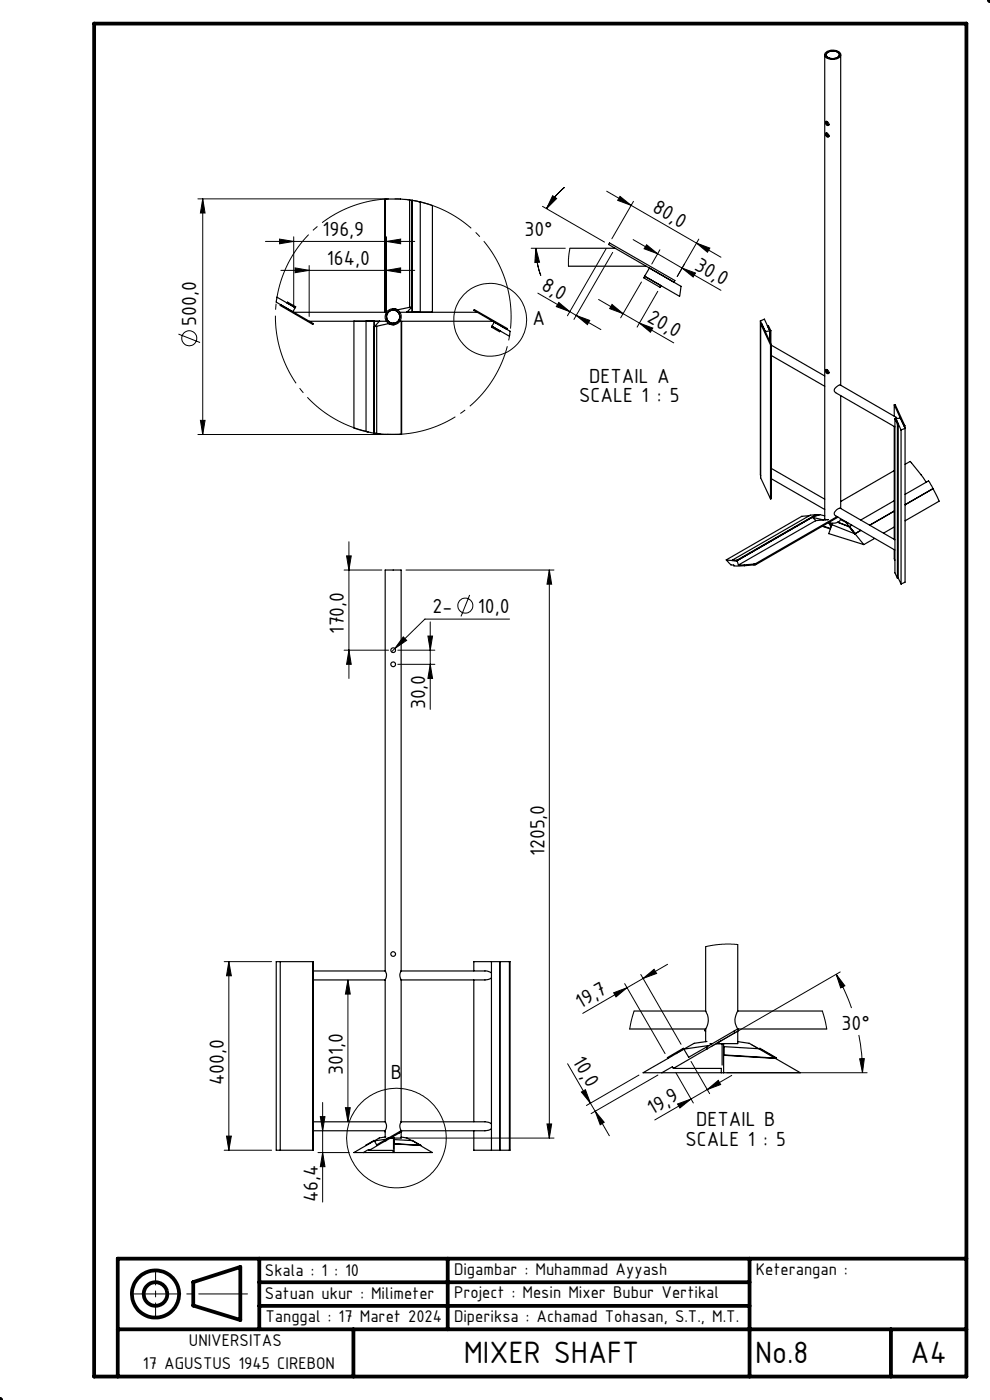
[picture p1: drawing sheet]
<svg xmlns="http://www.w3.org/2000/svg" width="210mm" height="297mm" viewBox="0 0 210 297" stroke-linecap="round" stroke-linejoin="round" font-family="sans-serif">
<g fill="none" stroke="#000" stroke-width=".21">
<path d="M119.7 39.8a16 16 0 0 0-3.8 4.5M42 42.2h40.4M43 42.2l.5 3h-1zM43 42.2v50M56.3 51.2h31.7M59.3 50.7l3 .5-3 .5zM59.6 57.4h28.4M62.3 50.2v15M62.6 56.8l3 .6-3 .5zM65.6 56.3v10.8M82 51.2l3-.5v1zM82 57.4l3-.6v1.1z"/>
<path d="M82 50.2v16.9M112.7 52.7h7.2M113.7 52.7l.7 2.9-.9 .1zM113.7 52.7a17.5 17.5 0 0 0 1 5.8M115.1 43.8l13.1 7.6M117.2 41.5l.9 .6-2.2 2.2zM120.9 52.7l-.3 1.7v2.1M128.6 52.7l-8.2 14.3M128.7 40.6l24.2 14M130 53.5l-8.3 14.3M131.5 41.7l2.4 1.9-2.9-1.1zM134.3 50.8l5.2 3"/>
<path d="M134.4 42.7l-4.6 8M136.1 59.8l-4.4 7.6M137.2 51.9l2.3 1.9-2.9-1zM139.5 53.8l5.2 3.1M140 53l-1.7 3M144.7 56.9l2.8 1-.5 .9zM144.7 56.9l8.2 4.7M147.7 51.6l2.9 1-.5 .9zM148.2 50.7l-4.5 8M37.9 70.9l4.5 1.8M114.1 62.2l6.8 3.9M118.5 64.2l2.4 1.9-2.9-1.1z"/>
<path d="M120.9 66.1l1.3 .8M122.2 66.9l5.3 3M122.2 66.9l2.9 1.1-.5 .9zM127 63.5l15.9 9.2M129.8 64.6l2.4 1.9-2.9-1zM135.6 68.5l2.9 1.1-.5 .9zM139.5 61.8l-4.4 7.6M42 92.2h40.4M42.5 89.2h1l-.5 3zM73.5 117.9h1l-.5 3zM74 114.9v29M73 137.9h9.4"/>
<path d="M73 120.9h8M74 137.9l.5 3h-1zM83.7 137.6l-.7 .7M84.4 137.9h7.9M85.5 135.1l.8 .8-2.6 1.7zM86.1 120.9h31.4M90.8 134.9h1l-.5 3zM91.3 131.9v18.6M99.6 126.2l-1.8 4.6M108.1 131.3h-18l-6.4 6.3M116.5 120.9l.5 3h-1zM116.5 120.9v120.5"/>
<path d="M84.4 140.9h7.9M91.3 140.9l.5 3h-1zM47.6 204h10M48.5 204l.6 3h-1.1zM48.5 204v40M73.8 207.9l.5 3h-1zM73.8 207.9v30.1M130.2 210.6l2.8-1.1-2.3 2zM132.5 208.7l8.6 14.8M133 209.5l-9.4 5.5M134.5 214.5l-.9 3.8M135.9 206.7l8.6 14.8"/>
<path d="M136.4 207.6l-3.4 1.9M136.4 207.6l2.3-2 .6 .9zM141.6 204.6l-5.2 3M156.5 200.4l-3.4-.1-3.4 .5M174.4 214.5l1 3.8M177.4 206.7l1.8 2.4-.9 .5zM177.4 206.7a42.4 42.4 0 0 1 3.2 7.2M178.2 206.2l-27.4 15.8M182.2 219.6a38.2 38.2 0 0 1 .8 8M67.9 236.9h1l-.5 3zM68.4 233.9v21.1M73.3 235h1l-.5 3z"/>
<path d="M116 238.4h1l-.5 3zM120.4 225.7l4.8 8.3M123.3 231.7l.9-.5 1 2.8zM125.2 234l1.1 1.8M126.3 235.8l1.9 2.3-.9 .5zM126.3 235.8l3 5.1M135.5 228.1l-11.1 6.4M139.6 228.1l-14.2 8.2M143.3 227.5l3.8 6.5M143.7 234.2l2.9-1.1-2.4 2zM145.1 222.6l-1.7 1M146.6 225.2l3.9 6.8"/>
<path d="M150 231.1l2.4-1.9 .5 .9zM154.2 227.6h29.7M155.2 228.1l-16.3 9.5M159.3 221.6l4.4 2.5M182.4 224.6h.9l-.3 3zM47.6 244h10M48 241h1.1l-.6 3zM67.5 244.5h6.6M68.4 244.5l.5 3h-1zM86.1 241.4h31.4"/>
<circle cx="40.1" cy="71.8" r="1.59"/>
<circle cx="104" cy="67.8" r="7.7"/>
<circle cx="98.7" cy="128.5" r="1.59"/>
<circle cx="84.1" cy="241.4" r="10.6"/>
</g>
<path d="M107.3 59.9a25 25 0 0 0-41.8-10.1 25 25 0 0 0 11.4 41.5 25 25 0 0 0 30.8-30.1l-.4-1.3" fill="none" stroke="#000" stroke-width=".21" stroke-dasharray="15.2 1.3 1.3 1.3" stroke-dashoffset="5.3" stroke-linecap="butt"/>
<g fill="none" stroke="#000" stroke-width=".8" stroke-linecap="butt">
<path d="M209.9 0l.2 .1M210 -.1v.6M210.1 0l-.5 .4M209.5 0h.6M-.1 297h.6M0 297l.1 .1M0 296.5v.6M.4 296.6l-.4 .5"/>
<circle cx="33" cy="274.5" r="5"/>
<circle cx="33" cy="274.5" r="2.5"/>
</g>
<path d="M28 274.5h24.5" fill="none" stroke="#000" stroke-width=".21" stroke-dasharray="15.2 1.3 1.3 1.3" stroke-dashoffset="4.9"/>
<path d="M33 269.5v10" fill="none" stroke="#000" stroke-width=".21" stroke-dasharray="15.2 1.3 1.3 1.3" stroke-dashoffset="12.1"/>
<path d="M20 5h185v287h-185zM41 272l10-3.2v11.2l-10-3zM55 267v15M55 272h104M55 277h104M95 267v15M159 267v25M205 267h-180v25M25 282h180M75 282v10M189 282v10" fill="none" stroke="#000" stroke-width=".8"/>
<g fill="#000">
<path d="M82 51.2l3-.5v1zM59.3 50.7l3 .5-3 .5z"/>
<path d="M137.2 51.9l2.3 1.9-2.9-1zM144.7 56.9l2.8 1-.5 .9z"/>
<path d="M147.7 51.6l2.9 1-.5 .9zM131.5 41.7l2.4 1.9-2.9-1.1z"/>
<path d="M118.5 64.2l2.4 1.9-2.9-1.1zM122.2 66.9l2.9 1.1-.5 .9z"/>
<path d="M129.8 64.6l2.4 1.9-2.9-1zM135.6 68.5l2.9 1.1-.5 .9z"/>
<path d="M42.5 89.2h1l-.5 3zM43 42.2l.5 3h-1z"/>
<path d="M85.5 135.1l-1.8 2.5 2.6-1.7zM62.6 56.8l3 .6-3 .5zM82 57.4l3-.6v1.1zM117.2 41.5l.9 .6-2.2 2.2zM113.7 52.7l.7 2.9-.9 .1zM182.4 224.6h.9l-.3 3zM177.4 206.7l1.8 2.4-.9 .5z"/>
<path d="M73.8 207.9l.5 3h-1zM73.3 235h1l-.5 3zM48.5 204l.6 3h-1.1zM48 241h1.1l-.6 3zM116.5 120.9l.5 3h-1zM116 238.4h1l-.5 3zM90.8 134.9h1l-.5 3zM91.3 140.9l.5 3h-1z"/>
<path d="M130.2 210.6l2.8-1.1-2.3 2zM136.4 207.6l2.3-2 .6 .9z"/>
<path d="M123.3 231.7l.9-.5 1 2.8zM126.3 235.8l1.9 2.3-.9 .5z"/>
<path d="M150 231.1l2.4-1.9 .5 .9zM143.7 234.2l2.9-1.1-2.4 2z"/>
<path d="M68.4 244.5l.5 3h-1zM67.9 236.9h1l-.5 3zM74 137.9l.5 3h-1zM73.5 117.9h1l-.5 3z"/>
</g>
<g fill="none" stroke="#000" stroke-width=".25">
<path d="M174.9 11.6l.1 98.7M175 11.3a2.35 2.35 0 0 1 3.3 .1 1.19 1.19 0 0 1-1.5 1.2 1.39 1.39 0 0 1-1.8-1.2zM175.4 11.3a1.76 1.76 0 0 1 2.6 .3 1.58 1.58 0 0 1-2.8 0zM178.3 11.6v70.1M175.2 25.8a.52 .52 0 0 1 .5 .2 .52 .52 0 0 1-.1 .6 .65 .65 0 0 1-.4-.8zM175.2 28.3a.52 .52 0 0 1 .5 .2 .52 .52 0 0 1-.1 .6 .69 .69 0 0 1-.4-.8zM175.4 25.7a.65 .65 0 0 0 .4 .8M175.4 28.2l.1 .6 .3 .2M81.7 42.3l3.2-.1 2 .2M81.7 42.3v23.9M81.7 42.3l-.1 23.9M86.9 42.4v22.8"/>
<path d="M86.9 42.4l.5 .1M87.4 42.5l-.1 23.7M87.4 42.5h.1M87.5 42.5l1.6 .4v23.3M87.5 42.5v23.7M88.7 42.8l3 .8v22.6M120.6 56.5h16.5M120.9 52.7h9.6M136.7 58.6l7.4 4.3 .4-2.2-15.4-8.8 .2-.4 13.9 8-.3 .4M136.7 58.6l-.1 .3 3.4 2.1 .2-.4M137.8 56.9l-1.1 1.7M59.5 64.6l-.1 .2 7 4 .1-.2-7.9-4.5 .1-1.1 3.9 2.3"/>
<path d="M60.9 64.3l.1-.2 1.7 1-.1 .2M62.3 66.2h19.7M62.6 65.3l-.5 .8M65.6 68.2h16.4M75.1 68.2v22.6l3 .8M77.6 68.2v23.3l1.7 .4M77.7 68.2h.1M79.3 68.2v23.7M79.4 68.2v23.7M79.9 69.2v22.8M80.5 68.2l-1.1 1.1 3.1-.7M82.6 68.7l.7 .2"/>
<path d="M82.9 68.8h.1M83.4 65.5h.1M83.5 68.9h.1M83.5 65.5l.7 .2M84.3 65.8l3.1-.7-1.1 1.1M84.8 66.2h16.4M84.8 68.2h19.7M85.1 68.2v23.9M85.2 68.2l-.1 23.9M89.1 66.2h.1M104.4 69.2l3.7 2.1 .1-1-7.7-4.5 .1-.1 7 4-.1 .1M104.4 69.2l-.2 .2 1.8 1 .1-.2"/>
<path d="M104.8 68.3l-.4 .9M161.3 68.1l.8-.4 1.2 2.5M161.3 68.1l1 2.2 1-.1M161.3 68.1l.1 32.8M161.4 68.7l2 4.5M161.4 68.7h.2l2 4.4M161.4 68.7v32.7l2 4.4M163.3 70.2v2.2M163.4 73.2v32.6M163.5 70.2v2.6M163.5 70.2h-.2M163.5 70.2l-.5-1.1h-.2l.5 1.1"/>
<path d="M163.6 73.2l11.3 6.6M163.6 75.4l11.3 6.5M163.6 73.1l-.2 .1M163.6 73.1v32.7h-.2M175.2 78.4a.53 .53 0 0 1 .5 .3 .53 .53 0 0 1-.1 .6 .59 .59 0 0 1-.4-.9zM175.4 78.4a.65 .65 0 0 0 .4 .8M79.3 91.9h.1M79.4 91.9l.5 .1M79.9 92l1.9 .1h3.3M163.6 99.4l11.3 6.5M178.3 83.9v24M189.7 99.8l-11.4 6.6"/>
<path d="M189.7 85.9l2.1 4.5 .1-.1M189.7 85.9h.2l2 4.4M189.7 85.9v2.4M189.7 90.5v23.9M189.8 88.9l.6 1.1M189.8 88.9v32.6l.6 1.2M190 88.8l1-.1 1 2.1M190 88.8l1.1 2.4M190 88.8l.5 1.2M190 88.8l-.2 .1M190.3 88.8l-.2-.3-11.9-6.8a1.59 1.59 0 0 0-1.2 1.3l12.8 7.6M190.4 90v32.7"/>
<path d="M190.5 90v32.6M190.5 90h-.1M191.1 91.2v32.7M191.9 90.3v.5M192 98.5l1.1-.6 2.3 2.8 1.1 1.6M192 90.8l-.9 .4M192 90.8v32.7l-.9 .4M154.1 118.8l.2 .3a1.64 1.64 0 0 0 1.3 .8l.1 .1 .5 .1 1.7-.1M154.1 118.8l2.3 .2M155.4 118.8h.9M155.4 118.8l1 .2M156.3 118.8l.1 .2"/>
<path d="M156.4 119l.2 .9M157.9 119.8l-1.3 .1M157.9 119.8v.2M159.9 119.7v.1M159.9 119.7l-2 .1M159.9 119.8l-2 .2M160.2 119.6l-.3 .1M160.2 119.6l.1 .2M160.3 119.8h-.4M163.6 101.6l11.3 6.5M171.7 109.4l-1.6 .1-16 9.3M172.3 109.7l.8 .7-.1 .1"/>
<path d="M172.3 109.7l2.4 .6M173 110.5l-16.4 9.4M173.1 109.2l-16.8 9.6M173.1 109.2v.1M173.1 109.2l-1.2 .1-16.5 9.5M173.1 109.3h.1M173.1 109.3l-16.7 9.7M173.1 109.2h.1M173.2 109.2l-.1 .1M173.2 109.2l.2 .1M173.9 109.2l-.8 .1M173.9 109.2l-1.6 .5"/>
<path d="M173.9 109.2l1 .2M174.4 111.7l1.7 .5M174.5 111.6l1.7 .5M175.5 110.2h.1M175.5 110.2l-2.5 .3M175.8 110.9l.5 .9M176 110.9l.4 .6M176.5 111.3l-.7 1.9 7.4 2.3M176.5 111l-.1 .3 4.9 1.9M177.6 109.6l-17.4 10M177.7 110.8l2.4 1M177.8 109.7l-17.5 10.1"/>
<path d="M178.2 110.5a2.4 2.4 0 0 1-2.4 .4M178.2 110.2l1.2 .6M179.4 110.8l.8 .9M179.4 110.8l.4 .1M180.1 111.8l1.2 1.4M180.2 111.7l1.2 1.5M180.2 111.7l-.1 .1M180.7 111.4l-.5 .3M181.3 113.2h.1M181.4 113.2l1.8 2.3M181.4 113.2h.1M182.6 112.5l-1.2 .7"/>
<path d="M185.5 114.2l-2.3 1.3M189.7 111.8l-2.3 1.3M189.7 106.2l-7.1 4.1M189.7 108.4l-5.2 3 5.2-3M189.7 116.6v2l.1 .2M189.8 114.5l-11.6-6.7a1.45 1.45 0 0 0-1.2 1.3l12.8 7.6M197.9 103.7l1.3 2.6-7.2 4.2M197.9 103.6l-.9-1.6-5 2.9M197.9 103.6l-5.9 3.5M190.5 122.6l.6 1.3M190.5 122.6l-.1 .1M58.6 204h7.9v40h-7.9z"/>
<path d="M59.4 204v40M66.4 204v40M66.5 206h15.2M66.5 207.9h15.2M81.7 206v-85.1h3.4v85.1M81.7 206a1.61 1.61 0 0 1 0 1.9M81.7 207.9v30.1M85.1 206a1.68 1.68 0 0 0 0 1.9M85.1 206h18.1l1 .4M85.1 207.9v30.1M100.5 207.9v30.1M104.2 207.4l-.6 .4-.6 .1h-17.9"/>
<path d="M104.2 204v40M106 204v40M106.1 204v40M108.1 204h.1v40h-.1M108.1 204h-7.6v2M108.1 204v40M133.6 218.3h16.1M134.5 214.5h15.2M149.7 214.5a3.4 3.4 0 0 1 0 3.8M149.7 200.8v13.7M149.7 218.3v2.7M149.7 218.3l-.2 .3 .2 .2"/>
<path d="M155.8 218.7v.4M155.8 219.1l-5.8 3.4M155.8 218.7l-5.8 3.4M156.5 214.5a3.3 3.3 0 0 0 0 3.8M156.5 218.8v2.6h-4.5M156.5 200.4v14.1h17.9M156.5 218.3h18.9M156.5 218.3l.2 .3-.9 .5M156.5 218.3l-.7 .4M66.5 238h15.2M66.5 239.9h15.2M81.7 238a1.74 1.74 0 0 1 0 1.9"/>
<path d="M81.7 239.9v1.3M81.7 239.9v.2M85.1 238a1.68 1.68 0 0 0 0 1.9M85.1 238h17.9l.6 .1 .6 .3M85.1 239.9l.1 .2-.4 .2M85.1 239.9l-.3 .2M100.5 239.9v4.1h7.6M104.2 239.4l-.6 .4-.6 .1h-17.9M142.8 226.7l-.2-.4-2.2 1.3M142.8 226.7h10.2M145.1 222.6l-8.7 5h4M145.1 222.6l-.1-.2-3.4 2 .1 .1"/>
<path d="M145.1 222.6h.1M145.2 222.5h-.2M150 222.1l-3.9 2.2-1-1.7M150 222.5l-7.2 4.2M150 222.1v.4M150 220.9l-2.8 .4-2.1 1.3M150.4 221.8l-5.3 .8M150.6 221.4h.5M152 221.4h1.2M152.9 220.8l-.9 .6M153 226.7v.9M153.2 221.4h.1"/>
<path d="M153.2 221.4v4.6M153.5 221.4v6.2M153.5 223.8l11 .7M153.5 222v1.8M153.5 222l7.6 .5M153.5 222v.1M156.5 221l2.4 .3 2 1.2M161.1 222.5l.1-.1 3.4 2-.1 .1M161.1 222.5l3.4 2M164.5 224.5h.1M164.5 224.5l5.3 3.1h-29.4M78.3 244l-.1-.1-1.1 .6"/>
<path d="M78.3 244h5.1v.5M79.4 242h.1M79.4 242l-4.3 2.5h2M79.4 242l-.1-.1-1.6 1.1M81.8 241.8l-1.9 1.1-.5-.9M81.8 242l-3.5 2M81.8 241.8v.2M81.8 241.2l-1.3 .2-1.1 .6M82.1 241.6l-2.7 .4M82.2 241.4h.2M82.9 241.4h.1M82.9 241.4h.6"/>
<path d="M83.3 241.2l-.4 .2M83.5 241.4h.1M83.5 241.4v2.3M83.6 241.4v3.1M83.6 242.6l5.5 .4M83.6 241.8l3.8 .2M83.6 242.7l5.5 .3M84.8 240.1v.2M84.8 240.3l-3 1.7M84.8 240.1l-3 1.7M85.1 240.1v1.3h-2.2M85.1 241.2l1.2 .2 1 .6"/>
<path d="M87.4 242l1.7 .9M87.4 242l1.7 1M89.1 243h.1M89.1 243l2.6 1.5h-14.6M89.1 242.9v.1"/>
<circle cx="83.4" cy="67.2" r="1.39"/>
<circle cx="83.4" cy="67.2" r="1.7"/>
<circle cx="83.4" cy="137.9" r=".5"/>
<circle cx="83.4" cy="140.9" r=".5"/>
<circle cx="83.4" cy="202.4" r=".49"/>
</g>
<g font-size="7.1">
<text x="98.4" y="289.2">MIXER SHAFT</text>
<text x="160.2" y="289.2">No.8</text>
<text x="193.1" y="289.2">A4</text>
</g>
<g font-size="4.7">
<text x="138.2" y="44.8" transform="rotate(30 138.2 44.8)">80,0</text>
<text x="68.4" y="50.1">196,9</text>
<text x="111.3" y="50.1">30°</text>
<text x="69.3" y="56.3">164,0</text>
<text x="147.1" y="57" transform="rotate(30 147.1 57)">30,0</text>
<text x="114.6" y="61.2" transform="rotate(30 114.6 61.2)">8,0</text>
<text x="41.6" y="69.1" transform="rotate(-90 41.6 69.1)">500,0</text>
<text x="113" y="69">A</text>
<text x="137.1" y="68.1" transform="rotate(30 137.1 68.1)">20,0</text>
<text x="125" y="81.2">DETAIL A</text>
<text x="122.9" y="85.4">SCALE 1 : 5</text>
<text x="91.7" y="129.9">2-</text>
<text x="101.4" y="129.9">10,0</text>
<text x="72.9" y="134.4" transform="rotate(-90 72.9 134.4)">170,0</text>
<text x="90.2" y="150.5" transform="rotate(-90 90.2 150.5)">30,0</text>
<text x="115.5" y="181.7" transform="rotate(-90 115.5 181.7)">1205,0</text>
<text x="123.1" y="214" transform="rotate(-30 123.1 214)">19,7</text>
<text x="178.5" y="218.5">30°</text>
<text x="121.4" y="225.1" transform="rotate(60 121.4 225.1)">10,0</text>
<text x="47.5" y="230.2" transform="rotate(-90 47.5 230.2)">400,0</text>
<text x="72.7" y="228.1" transform="rotate(-90 72.7 228.1)">301,0</text>
<text x="82.9" y="228.8">B</text>
<text x="138.4" y="236.6" transform="rotate(-30 138.4 236.6)">19,9</text>
<text x="147.7" y="238.9">DETAIL B</text>
<text x="145.4" y="243.1">SCALE 1 : 5</text>
<text x="67.4" y="255" transform="rotate(-90 67.4 255)">46,4</text>
</g>
<g font-size="3.9">
<text x="56.2" y="270.6">Skala : 1 : 10</text>
<text x="56.2" y="275.6">Satuan ukur : Milimeter</text>
<text x="96.3" y="270.5">Digambar : Muhammad Ayyash</text>
<text x="96.3" y="275.3">Project : Mesin Mixer Bubur Vertikal</text>
<text x="160.3" y="270.5">Keterangan :</text>
<text x="56.3" y="280.5">Tanggal : 17 Maret 2024</text>
<text x="96.3" y="280.4">Diperiksa : Achamad Tohasan, S.T., M.T.</text>
<text x="40.1" y="285.5">UNIVERSITAS</text>
<text x="30.3" y="290.4">17 AGUSTUS 1945 CIREBON</text>
</g>
</svg>
